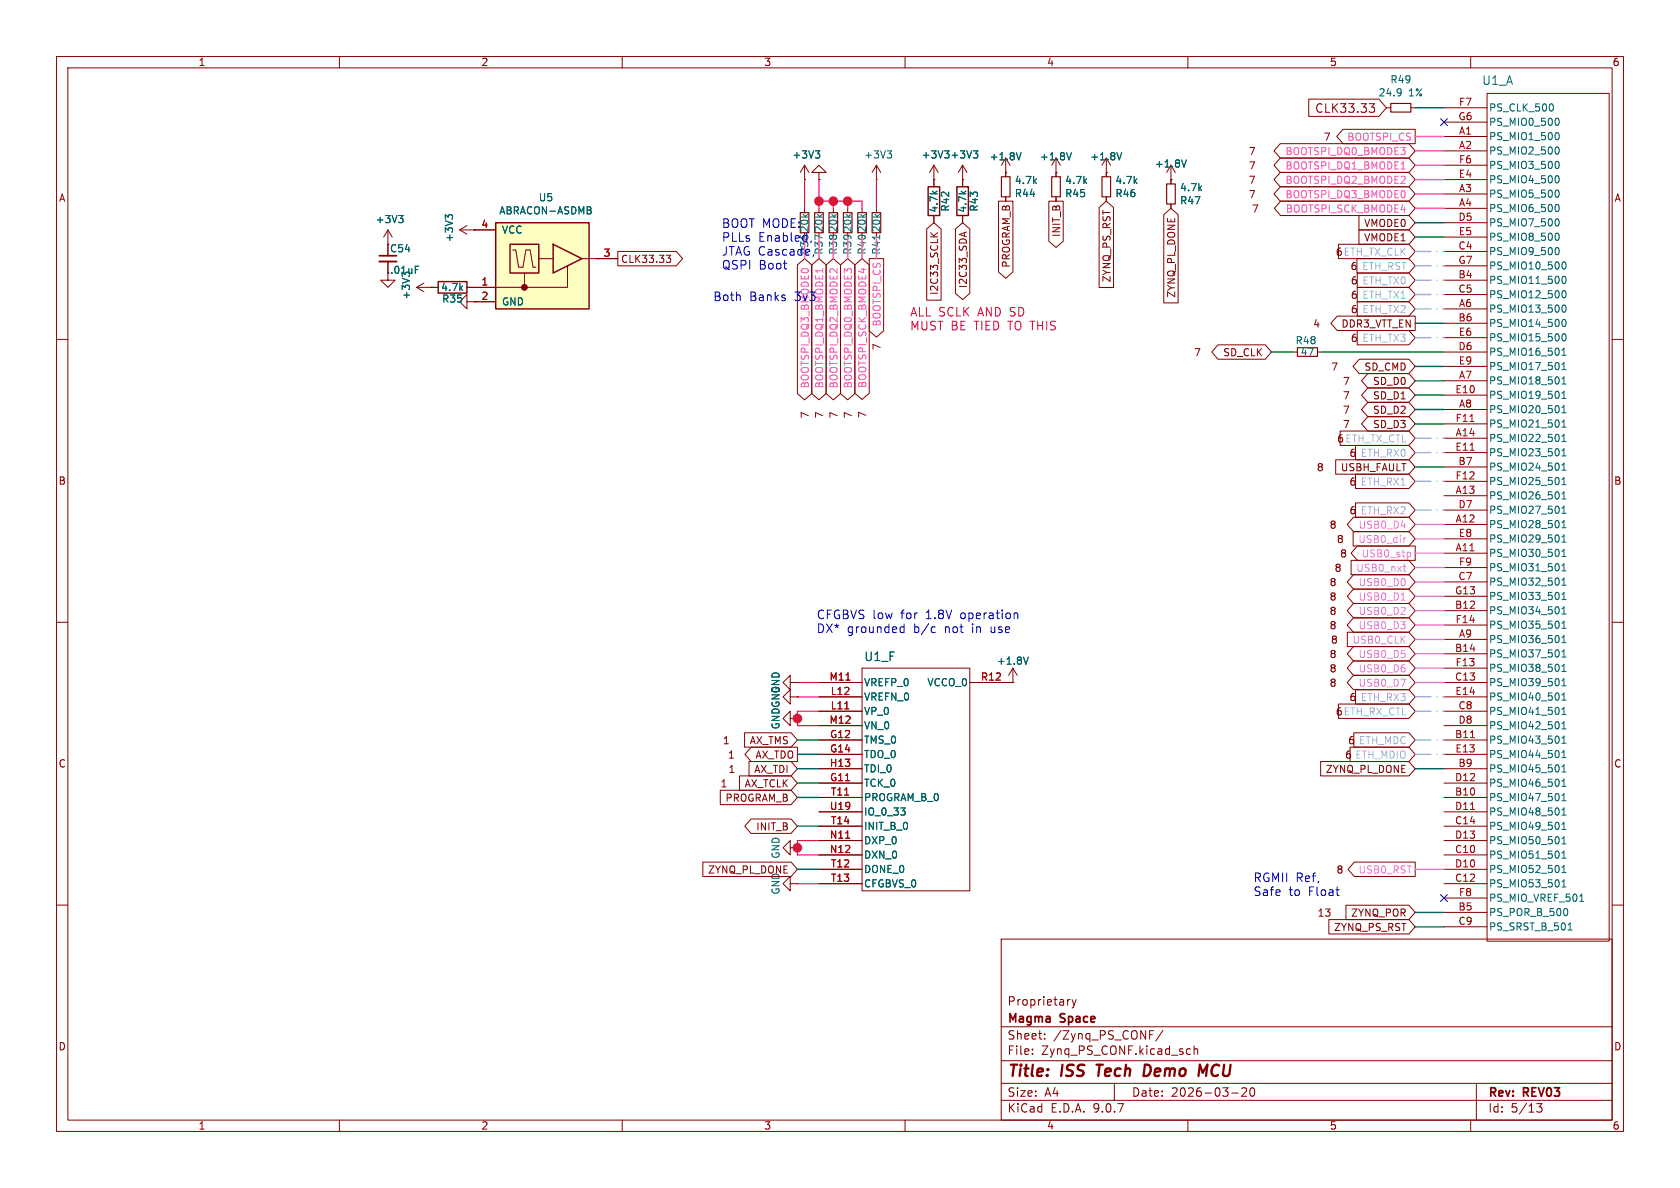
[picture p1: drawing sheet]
<svg xmlns="http://www.w3.org/2000/svg" width="297mm" height="210mm" viewBox="0 0 297 210" stroke-linecap="round" stroke-linejoin="round" font-family="sans-serif">
<g fill="none" stroke="#840000" stroke-width=".18">
<path d="M10 10h277v190h-277zM12 12h273v186h-273zM60 10v2M110 10v2M160 10v2M210 10v2M245.1 19.1h.8M249.4 19.1h.8M255.3 19.1h7.6M260 10v2M262.9 16.5h21.6v149.9h-21.6zM142.2 31.8h.1"/>
<path d="M142.2 29.2l-.7 1.3M142.2 29.2l.8 1.3M142.2 29.2v2.6M144.8 30.5h1.2l-1.2-1.3-1.3 1.3h1.3v1.3M144.8 31.8h.1M144.8 36.8v.8M149.9 36.8v.8M152.4 36.8v.8M154.9 31.8h.1M154.9 29.2l-.7 1.3M154.9 29.2l.8 1.3M154.9 29.2v2.6"/>
<path d="M154.9 36.8v.8M165.1 31.8h.1M165.1 29.2l-.8 1.3M165.1 29.2l.8 1.3M165.1 29.2v3.8M165.1 38.1v1.3M170.2 31.8h.1M170.2 29.2l-.8 1.3M170.2 29.2l.7 1.3M170.2 29.2v3.8M170.2 38.1v1.3M177.8 30.5h.1"/>
<path d="M177.8 27.9l.8 1.3M177.8 27.9l-.8 1.3M177.8 27.9v3.3M177.8 34.8v.8M186.7 30.5v.7M186.7 34.8v.8M255.3 21.6h7.6M255.3 24.1h7.6M255.3 26.7h7.6M255.3 29.2h7.6M255.3 31.8h7.6M255.3 34.3h7.6"/>
<path d="M255.3 36.8h7.6M255.3 39.4h7.6M68.6 46.2v2.1M76.2 50.8h1.3M82.5 53.3v-1.2l-1.2 1.2 1.2 1.3v-1.3h1.3M82.5 50.8h1.3M83.8 53.3h.1M144.8 41.1v.8M149.9 41.1v.8M152.4 41.1v.8M154.9 41.1v.8M255.3 41.9h7.6"/>
<path d="M255.3 44.5h7.6M255.3 47h7.6M255.3 49.5h7.6M255.3 52.1h7.6M255.3 54.6h7.6M255.3 57.2h7.6M255.3 59.7h7.6M10 60h2M228.6 62.2h.8M232.9 62.2h.8M255.3 62.2h7.6M255.3 64.8h7.6"/>
<path d="M255.3 67.3h7.6M255.3 69.9h7.6M255.3 72.4h7.6M255.3 74.9h7.6M255.3 77.5h7.6M285 60h2M255.3 80h7.6M255.3 82.6h7.6M255.3 85.1h7.6M255.3 87.6h7.6M255.3 90.2h7.6M255.3 92.7h7.6"/>
<path d="M255.3 95.3h7.6M255.3 97.8h7.6M10 110h2M152.4 118.1h19v39.4h-19zM255.3 100.3h7.6M255.3 102.9h7.6M255.3 105.4h7.6M255.3 108h7.6M255.3 110.5h7.6M255.3 113h7.6M255.3 115.6h7.6M255.3 118.1h7.6"/>
<path d="M285 110h2M139.7 120.7v-1.3l-1.3 1.3 1.3 1.2v-1.2h1.3M141 120.7h.1M144.8 120.7h7.6M144.8 123.2h7.6M144.8 125.7h7.6M144.8 128.3h7.6M144.8 130.8h7.6M144.8 133.4h7.6M144.8 135.9h7.6M144.8 138.4h7.6M171.4 120.7h7.7"/>
<path d="M255.3 120.7h7.6M255.3 123.2h7.6M255.3 125.7h7.6M255.3 128.3h7.6M255.3 130.8h7.6M255.3 133.4h7.6M255.3 135.9h7.6M255.3 138.4h7.6M139.7 156.2v-1.3l-1.3 1.3 1.3 1.3v-1.3h1.3M139.7 149.9v-1.3l-1.3 1.3 1.3 1.2v-1.2h1.3M141 156.2h.1M141 149.9h.1"/>
<path d="M144.8 141h7.6M144.8 143.5h7.6M144.8 146.1h7.6M144.8 148.6h7.6M144.8 151.1h7.6M144.8 153.7h7.6M144.8 156.2h7.6M255.3 141h7.6M255.3 143.5h7.6M255.3 146.1h7.6M255.3 148.6h7.6M255.3 151.1h7.6"/>
<path d="M255.3 153.7h7.6M255.3 156.2h7.6M255.3 158.8h7.6M10 160h2M177 166h108v32h-108zM189.2 176.7l-.3 .1M189.5 176.7l.4 1M189.9 177.7l-.2 .4-.2 .1M190.2 176.7l-.3 1M255.3 161.3h7.6M255.3 163.8h7.6M285 160h2"/>
<path d="M60 198v2M110 198v2M160 198v2M177 194.5h108M177 191.5h108M177 187.5h108M177 181.5h108M182.5 186.3v.1M182.5 185.5v.1M184.7 183.6v.1M184.7 182.8v.1M197 191.5v3"/>
<path d="M203.2 182.2h.8M205.6 182.1l-1.3 2M210 198v2M210 185.4l.5 .1M210.5 186.3l-.5 .1M211.1 185.5l.2-.1 .4 .1v.9M211.1 184.9v1.5M217.7 193.2h1.2M219.5 192.4l.6-.1 .2 .1 .1 .3-.9 1.1h.9M221.1 192.4l.2-.1a.81 .81 0 0 1 .6 .6 .81 .81 0 0 1-.3 .8l-.1 .1a.81 .81 0 0 1-.4-1.4zM260 198v2M261 191.5v6.5"/>
<path d="M271.7 195.1h.9l-.5 .6 .4 .1v.7l-.2 .1-.6-.1"/>
</g>
<path d="M193.8 188.2h1.2M194.4 188.2l-.2 2M203.2 188.3l-.8-.1-.2 2h.4l.5-.3M212.6 189.6l.9-1.4-.3 2" fill="none" stroke="#840000" stroke-width=".4"/>
<path d="M245.9 18.3h3.5v1.5h-3.5zM144 37.6h1.5v3.5h-1.5zM149.1 37.6h1.5v3.5h-1.5zM151.6 37.6h1.6v3.5h-1.6zM154.2 37.6h1.5v3.5h-1.5zM177 31.2h1.6v3.6h-1.6zM185.9 31.2h1.6v3.6h-1.6zM229.4 61.5h3.5v1.5h-3.5z" fill="none" stroke="#840000" stroke-width=".2"/>
<g fill="none" stroke="#006464" stroke-width=".18">
<path d="M247.6 15.8a1.07 1.07 0 0 1-.1 1M247.7 16.2l-.1 .2M274.3 18.4a.79 .79 0 0 1 0 1.2M144.1 26.7h.8l-.4 .4M144.7 27.1l.2 .3v.3l-.2 .2M156.8 26.7h.8l-.4 .4M157.4 27.1l.2 .3v.3l-.2 .2M172.1 26.7h.8l-.5 .4M172.6 27.1l.3 .3v.3l-.3 .2M180.5 27l-.4 1.3M275.2 20.9a.68 .68 0 0 1 .5 .6 .68 .68 0 0 1-.5 .7M275.2 23.4a.68 .68 0 0 1 .5 .7 .68 .68 0 0 1-.5 .6"/>
<path d="M275.2 26a.68 .68 0 0 1 .5 .6 .68 .68 0 0 1-.5 .6M275.2 28.5a.68 .68 0 0 1 .5 .7 .68 .68 0 0 1-.5 .6M275.2 31.1a.68 .68 0 0 1 .5 .6 .68 .68 0 0 1-.5 .6M275.2 33.6a.68 .68 0 0 1 .5 .6 .68 .68 0 0 1-.5 .7M275.2 36.1a.68 .68 0 0 1 .5 .7 .68 .68 0 0 1-.5 .6M275.2 38.7a.68 .68 0 0 1 .5 .6 .68 .68 0 0 1-.5 .6M73.4 47.1h.6M155.5 41.6v.7M275.2 41.2a.68 .68 0 0 1 .5 .7 .68 .68 0 0 1-.5 .6M275.2 43.8a.68 .68 0 0 1 .5 .6 .68 .68 0 0 1-.5 .6M276.2 46.4l.2-.1a.68 .68 0 0 1 .5 .6 .68 .68 0 0 1-.5 .7l-.2-.2M276.2 49l.2-.2a.68 .68 0 0 1 .5 .7 .68 .68 0 0 1-.5 .6l-.2-.1"/>
<path d="M276.2 51.5l.2-.1a.68 .68 0 0 1 .5 .6 .68 .68 0 0 1-.5 .6l-.2-.1M276.2 54l.2-.1a.68 .68 0 0 1 .5 .7 .68 .68 0 0 1-.5 .6l-.2-.1M276.2 56.6l.2-.1a.68 .68 0 0 1 .5 .6 .68 .68 0 0 1-.5 .6l-.2-.1M276.2 59.1l.2-.1a.68 .68 0 0 1 .5 .6 .68 .68 0 0 1-.5 .7l-.2-.2M276.1 62.8h.8M276.1 61.9l.4-.4v1.3M276.1 64.4l.4-.3v1.2M276.1 67l.4-.4v1.3M276.1 69.5l.4-.3v1.2M276.1 72.1l.4-.4v1.3M276.1 74.6l.4-.4v1.3M276.1 77.1l.4-.3v1.2"/>
<path d="M276.1 79.7l.4-.4v1.3M276.1 65.3h.8M276.1 67.9h.8M276.1 70.4h.8M276.1 73h.8M276.1 75.5h.8M276.1 78h.8M276.1 82.2l.4-.3v1.2M276.1 84.8l.4-.4v1.3M276.1 87.3l.4-.4v1.3M276.1 89.8l.4-.3v1.2M276.1 92.4l.4-.4v1.3"/>
<path d="M276.1 94.9l.4-.3v1.2M276.1 97.5l.4-.4v1.3M276.1 80.6h.8M276.1 83.1h.8M276.1 85.7h.8M276.1 88.2h.8M276.1 90.7h.8M276.1 93.3h.8M276.1 95.8h.8M276.1 98.4h.8M276.1 100l.4-.4v1.3M276.1 102.5l.4-.3v1.2"/>
<path d="M276.1 105.1l.4-.4v1.3M276.1 107.6l.4-.3v1.2M276.1 110.2l.4-.4v1.3M276.1 112.7l.4-.4v1.3M276.1 115.2l.4-.3v1.2M276.1 117.8l.4-.4v1.3M276.1 100.9h.8M276.1 103.4h.8M276.1 106h.8M276.1 108.5h.8M276.1 111.1h.8M276.1 113.6h.8"/>
<path d="M276.1 116.1h.8M276.1 118.7h.8M276.1 120.3l.4-.3v1.2M276.1 122.9l.4-.4v1.3M276.1 125.4l.4-.4v1.3M276.1 127.9l.4-.3v1.2M276.1 130.5l.4-.4v1.3M276.1 133l.4-.3v1.2M276.1 135.6l.4-.4v1.3M276.1 138.1l.4-.4v1.3M276.1 121.2h.8M276.1 123.8h.8"/>
<path d="M276.1 126.3h.8M276.1 128.8h.8M276.1 131.4h.8M276.1 133.9h.8M276.1 136.5h.8M276.1 139h.8M159.2 142.8h.8l-.4 .5M160 143.4v.6M276.1 140.6l.4-.3v1.2M276.1 143.2l.4-.4v1.3M276.1 145.7l.4-.3v1.2M276.1 148.3l.4-.4v1.3"/>
<path d="M276.1 150.8l.4-.4v1.3M276.1 153.3l.4-.3v1.2M276.1 155.9l.4-.4v1.3M276.1 141.5h.8M276.1 144.1h.8M276.1 146.6h.8M276.1 149.2h.8M276.1 151.7h.8M276.1 154.2h.8M276.1 156.8h.8M279.3 159.3h.7M276.9 160.6a.79 .79 0 0 1 0 1.3"/>
<path d="M277.2 164.4h.7M277.5 163.3l.1-.2v1.3"/>
</g>
<path d="M259.9 74.5h.7M259.9 79.6h.7M149.3 125.3h.8M149.6 120.2h.7M260 130.4h.7M149.5 148.2h.7M260 143.1h.7" fill="none" stroke="#a90000" stroke-width=".18"/>
<path d="M67.1 45.2h3" fill="none" stroke="#840000" stroke-width=".3"/>
<path d="M67.1 46.2h3" fill="none" stroke="#840000" stroke-width=".33"/>
<path d="M164.1 33h2v5.1h-2zM169.2 33h2v5.1h-2zM77.5 49.8h5v2h-5z" fill="none" stroke="#840000" stroke-width=".25"/>
<path d="M87.6 39.4h16.5v15.2h-16.5z" fill="#ffffc2"/>
<path d="M87.6 39.4h16.5v15.2h-16.5zM90.2 43.2h5v5.1h-5zM97.8 43.2l5.1 2.5-5.1 2.6z" fill="none" stroke="#840000" stroke-width=".25"/>
<g fill="none" stroke="#840000" stroke-width=".18">
<path d="M231.4 17.5h12.4l1.3 1.6-1.3 1.5h-12.4zM242.1 18.3h.9l-.5 .6 .4 .2 .1 .5-.3 .3h-.4M82.5 39.9l-1.2 .7M142.2 31.8h.1M142.2 36.8v.8M144.8 31.8h.1M147.3 36.8v.8M165.1 31.8h.1M165.1 31.8v1.2M165.1 38.1v1.3M170.2 31.8h.1M170.2 31.8v1.2"/>
<path d="M170.2 38.1v1.3M176.5 35.6h2.6v12.5l-1.3 1.1-1.3-1.1zM177.8 30.5h.1M177.8 30.5v.7M177.8 34.8v.8M185.4 35.6h2.6v7l-1.3 1.2-1.3-1.2zM186.7 30.5h.1M186.7 27.9l.8 1.3M186.7 27.9l-.8 1.3M186.7 27.9v3.3M186.7 34.8v.8M194.3 36.7l1.3-1.1 1.3 1.1v14.1h-2.6z"/>
<path d="M195.6 30.5h.1M195.6 27.9v3.3M195.6 34.8v.8M195.6 27.9l.7 1.3M195.6 27.9l-.8 1.3M205.7 37.9l1.3-1.1 1.3 1.1v15.6h-2.6zM207 31.8h.1M207 29.2v3.3M207 36.1v.7M207 29.2l.8 1.3M207 29.2l-.8 1.3M226.3 30.5h22.8l1.1 1.3-1.1 1.2h-22.8l-1.1-1.2z"/>
<path d="M226.3 33h22.8l1.1 1.3-1.1 1.3h-22.8l-1.1-1.3zM226.3 27.9h22.8l1.1 1.3-1.1 1.3h-22.8l-1.1-1.3zM226.3 25.4h22.8l1.1 1.3-1.1 1.2h-22.8l-1.1-1.2zM226.4 35.6h22.7l1.1 1.2-1.1 1.3h-22.7l-1.1-1.3zM237.4 22.9h12.8v2.5h-12.8l-1.1-1.3zM240.2 38.1h8.9l1.1 1.3-1.1 1.2h-8.9zM68.6 46.2v3.3h1.2l-1.2 1.3-1.3-1.3h1.3M68.6 40.6l-.8 1.3M68.6 40.6l.7 1.3M68.6 40.6v2.6M73.7 50.8h3.8M73.7 50.8l1.2 .8"/>
<path d="M74.9 50l-1.2 .8M76.2 50.8h.1M81.3 40.6h6.3M81.3 40.6l1.2 .8M83.8 40.6h.1M83.8 53.3h.1M83.8 53.3h3.8M90.7 44.2h.5l.5 3h.8l.5-3h.7l.5 3h.5M92.7 48.3v2.5M95.2 45.7h2.6M100.3 47v3.8h-17.8M102.9 45.7h6.3"/>
<path d="M109.2 44.4h10.4l1.1 1.3-1.1 1.3h-10.4zM117.8 45.1h.8l-.5 .5 .4 .1 .1 .4-.3 .3h-.3M141 46.8l1.2-1.1 1.3 1.1v22.8l-1.3 1.1-1.2-1.1zM143.5 46.8l1.3-1.1 1.3 1.1v22.8l-1.3 1.1-1.3-1.1zM146 46.8l1.3-1.1 1.3 1.1v22.8l-1.3 1.1-1.3-1.1zM147.3 41.1v.8M148.6 46.8l1.3-1.1 1.2 1.1v22.8l-1.2 1.1-1.3-1.1zM151.1 46.8l1.3-1.1 1.3 1.1v22.7l-1.3 1.1-1.3-1.1zM153.7 45.7h2.5v12.8l-1.3 1.1-1.2-1.1zM163.8 40.5l1.3-1.1 1.3 1.1v12.6h-2.6zM164.5 41.1l.7 .8M165.8 41.1l-.8 .6"/>
<path d="M168.9 40.5l1.3-1.1 1.3 1.1v11.4l-1.3 1.1-1.3-1.1zM170.9 41l-1.3 .4M236.4 55.9h13.8v2.5h-13.8l-1.1-1.2zM236.6 43.2h12.5l1.1 1.3-1.1 1.2h-12.5zM239.9 45.7h9.2l1.1 1.3-1.1 1.3h-9.2zM239.9 50.8h9.2l1.1 1.3-1.1 1.2h-9.2zM239.9 58.4h9.2l1.1 1.3-1.1 1.3h-9.2zM239.9 48.3h9.2l1.1 1.2-1.1 1.3h-9.2zM239.9 53.3h9.2l1.1 1.3-1.1 1.3h-9.2zM240.2 40.6h8.9l1.1 1.3-1.1 1.3h-8.9zM215.3 61h8.4l1.1 1.2-1.1 1.3h-8.4l-1.1-1.3zM236.9 76.2h12.2l1.1 1.3-1.1 1.2h-12.2z"/>
<path d="M239.6 78.7h9.5l1.1 1.3-1.1 1.3h-9.5zM240.3 63.5h8.8l1.1 1.3-1.1 1.2h-8.8l-1.1-1.2zM241.8 73.7h7.3l1.1 1.2-1.1 1.3h-7.3l-1.1-1.3zM241.8 66h7.3l1.1 1.3-1.1 1.3h-7.3l-1.1-1.3zM241.8 68.6h7.3l1.1 1.3-1.1 1.2h-7.3l-1.1-1.2zM241.8 71.1h7.3l1.1 1.3-1.1 1.3h-7.3l-1.1-1.3zM236.1 81.3h13l1.1 1.3-1.1 1.2h-13zM238.9 99.1h10.2l1.1 1.2-1.1 1.3h-10.2zM239.2 94h9.9l1.1 1.3-1.1 1.2h-9.9zM239.3 91.4h9.8l1.1 1.3-1.1 1.3h-9.8l-1.1-1.3zM239.6 83.8h9.5l1.1 1.3-1.1 1.3h-9.5zM239.6 88.9h9.5l1.1 1.3-1.1 1.2h-9.5z"/>
<path d="M240 96.5h10.2v2.6h-10.2l-1.1-1.3zM179.1 118.1l-.8 1.3M179.1 118.1l.7 1.3M179.1 118.1v2.6M238.2 111.8h10.9l1.1 1.2-1.1 1.3h-10.9zM239.3 109.2h9.8l1.1 1.3-1.1 1.3h-9.8l-1.1-1.3zM239.3 114.3h9.8l1.1 1.3-1.1 1.2h-9.8l-1.1-1.2zM239.3 116.8h9.8l1.1 1.3-1.1 1.3h-9.8l-1.1-1.3zM239.3 119.4h9.8l1.1 1.3-1.1 1.2h-9.8l-1.1-1.2zM239.3 106.7h9.8l1.1 1.3-1.1 1.2h-9.8l-1.1-1.2zM239.3 101.6h9.8l1.1 1.3-1.1 1.2h-9.8l-1.1-1.2zM239.3 104.1h9.8l1.1 1.3-1.1 1.3h-9.8l-1.1-1.3z"/>
<path d="M127.3 139.7h12.6l1.1 1.3-1.1 1.2h-12.6zM130.7 137.2h9.2l1.1 1.2-1.1 1.3h-9.2zM131.6 129.5h8.3l1.1 1.3-1.1 1.3h-8.3zM132.4 134.6h7.5l1.1 1.3-1.1 1.3h-7.5zM132.8 132.1h8.2v2.5h-8.2l-1.1-1.2zM139.7 123.2v-1.3l-1.3 1.3 1.3 1.3v-1.3h1.3M139.7 127v-1.3l-1.3 1.3 1.3 1.3v-1.3h1.3M141 123.2h.1M141 127h.1M141 120.7h.1M144.8 120.7h7.6M144.8 123.2h7.6"/>
<path d="M144.8 125.7h7.6M144.8 128.3h7.6M144.8 130.8h7.6M144.8 133.4h7.6M144.8 135.9h7.6M144.8 138.4h7.6M171.4 120.7h7.7M179.1 120.7h.1M233.5 134.6h15.6l1.1 1.3-1.1 1.3h-15.6zM236.6 124.5h12.5l1.1 1.2-1.1 1.3h-12.5zM238.7 132.1h10.4l1.1 1.3-1.1 1.2h-10.4zM239.3 129.5h9.8l1.1 1.3-1.1 1.3h-9.8z"/>
<path d="M239.6 121.9h9.5l1.1 1.3-1.1 1.3h-9.5zM124.3 152.4h15.6l1.1 1.3-1.1 1.2h-15.6zM132.8 144.8h7.1l1.1 1.3-1.1 1.2h-7.1l-1.1-1.2zM144.8 141h7.6M144.8 143.5h7.6M144.8 146.1h7.6M144.8 148.6h7.6M144.8 151.1h7.6M144.8 153.7h7.6M144.8 156.2h7.6M239.4 152.4h10.8v2.5h-10.8l-1.1-1.2zM234.9 162.6h14.2l1.1 1.2-1.1 1.3h-14.2z"/>
<path d="M237.9 160h11.2l1.1 1.3-1.1 1.3h-11.2z"/>
</g>
<circle cx="92.7" cy="50.8" r=".51" fill="#840000" stroke="#840000" stroke-width=".18"/>
<g fill="none" stroke="#006464" stroke-width=".18">
<path d="M70.5 38.1h.8l-.5 .5M71 38.6l.3 .2v.3l-.3 .3M79.2 38.4l-.5-.4v.7M79.2 38.2l.3-.2h.3l.2 .2M104.2 36.5l.3 .3-.3 .4 .3 .2v.3l-.2 .1M144.1 26.7h.8l-.4 .4M144.7 27.1l.2 .3v.3l-.2 .2M172.1 26.7h.8l-.5 .4M172.6 27.1l.3 .3v.3l-.3 .2M180.5 27l-.4 1.3M189.4 27l-.4 1.3M198.3 27l-.4 1.3"/>
<path d="M209.7 28.3l-.4 1.2M73.4 47.1h.6M181.8 116.1l-.4 1.3M159.2 142.8h.8l-.4 .5M160 143.4v.6"/>
</g>
<path d="M141.5 37.6h1.5v3.5h-1.5zM146.6 37.6h1.5v3.5h-1.5zM194.8 31.2h1.5v3.6h-1.5zM206.2 32.5h1.6v3.6h-1.6z" fill="none" stroke="#840000" stroke-width=".2"/>
<path d="M248.2 99.7v1.1l.3 .2M248.5 95.1l-.3 .2M249.1 97.6l.3 .3v.3l-.3 .3M247.7 106.1h.7M248.1 100.2h.4" fill="none" stroke="#da78ff" stroke-width=".18"/>
<path d="M247.7 29.9h.7M145.5 47.5v.7" fill="none" stroke="#ff52aa" stroke-width=".18"/>
<g fill="none" stroke="#009600" stroke-width=".25">
<path d="M250.2 19.1h5.1M250.2 39.4h5.1M250.2 41.9h5.1M250.2 57.2h5.1M224.8 62.2h3.8M233.7 62.2h21.6M250.2 64.8h5.1M250.2 69.9h5.1M250.2 72.4h5.1M250.2 74.9h5.1M250.2 67.3h5.1M250.2 82.6h5.1"/>
<path d="M141 135.9h3.8M141 138.4h3.8M141 133.4h3.8M141 130.8h3.8M250.2 135.9h5.1M141 141h3.8M141 146.1h3.8M141 153.7h3.8M250.2 161.3h5.1M250.2 163.8h5.1"/>
</g>
<g fill="none" stroke="#94b1ff" stroke-width=".25" stroke-dasharray="2.8 1 .1 1">
<path d="M250.2 49.5h5.1M250.2 44.5h5.1M250.2 54.6h5.1M250.2 59.7h5.1M250.2 52.1h5.1M250.2 47h5.1M250.2 77.5h5.1M250.2 80h5.1M250.2 85.1h5.1M250.2 90.2h5.1M250.2 125.7h5.1M250.2 123.2h5.1"/>
<path d="M250.2 130.8h5.1M250.2 133.4h5.1"/>
</g>
<path d="M250.2 31.8h5.1M250.2 26.7h5.1M250.2 29.2h5.1M250.2 36.8h5.1M250.2 34.3h5.1M250.2 24.1h5.1M142.2 41.9v3.8M144.8 41.9v3.8M147.3 41.9v3.8M149.9 41.9v3.8M152.4 41.9v3.8M154.9 41.9v3.8" fill="none" stroke="#ff52aa" stroke-width=".25"/>
<g fill="none" stroke="#da78ff" stroke-width=".25">
<path d="M250.2 97.8h5.1M250.2 92.7h5.1M250.2 95.3h5.1M250.2 110.5h5.1M250.2 118.1h5.1M250.2 108h5.1M250.2 115.6h5.1M250.2 113h5.1M250.2 105.4h5.1M250.2 102.9h5.1M250.2 100.3h5.1M250.2 120.7h5.1"/>
<path d="M250.2 153.7h5.1"/>
</g>
<path d="M142.2 31.8v5M144.8 31.8v5M144.8 35.6h7.6v1.2M147.3 35.6v1.2M149.9 35.6v1.2M154.9 31.8v5M141 120.7h3.8M141 123.2h3.8M144.8 125.7h-3.8v2.6h3.8M141 156.2h3.8M144.8 148.6h-3.8v2.5h3.8" fill="none" stroke="#ff0955" stroke-width=".2"/>
<path d="M254.7 21l1.2 1.2M255.9 21l-1.2 1.2M254.7 158.1l1.2 1.3M255.9 158.1l-1.2 1.3" fill="none" stroke="#000084" stroke-width=".18"/>
<path d="M143.8 45.3h-.1M159.2 111.8h.6M159.2 110.9h.6M159.8 110.3v1.5M164.9 110.8l.4 .1M165.3 111.8h-.4M179.5 108.4h.2l.2 .2v.8" fill="none" stroke="#0000c2" stroke-width=".18"/>
<path d="M149.3 125.3h.8M149.6 120.2h.7M149.5 148.2h.7" fill="none" stroke="#a90000" stroke-width=".18"/>
<g fill="#ff0955" stroke="#ff0955" stroke-width=".18">
<circle cx="141" cy="149.9" r=".76"/>
<circle cx="141" cy="127" r=".76"/>
<circle cx="144.8" cy="35.6" r=".76"/>
<circle cx="147.3" cy="35.6" r=".76"/>
<circle cx="149.9" cy="35.6" r=".76"/>
</g>
<g font-size="2.8" fill="#840000">
<text x="178" y="190.9">Title:</text>
<text x="187.7" y="190.9">ISS</text>
<text x="194.7" y="190.9">Tech</text>
<text x="203.8" y="190.9">Demo</text>
<text x="214.3" y="190.9">MCU</text>
</g>
<g font-size="2.1" fill="#006464">
<text x="261.9" y="15.2">U1_A</text>
<text x="152.7" y="117.1">U1_F</text>
</g>
<g font-size="2.1" fill="#840000">
<text x="232.4" y="20.1">CLK33.33</text>
<text x="178" y="178">Proprietary</text>
<text x="178" y="184">Sheet:</text>
<text x="178" y="181.2">Magma</text>
<text x="186.2" y="184">/Zynq_PS_CONF/</text>
<text x="187.5" y="181.2">Space</text>
<text x="178" y="186.7">File:</text>
<text x="184.1" y="186.7">Zynq_PS_CONF.kicad_sch</text>
<text x="178" y="196.9">KiCad</text>
<text x="178" y="194.1">Size:</text>
<text x="184.7" y="194.1">A4</text>
<text x="185.7" y="196.9">E.D.A.</text>
<text x="193.3" y="196.9">9.0.7</text>
<text x="200" y="194.1">Date:</text>
<text x="207" y="194.1">2026-03-20</text>
<text x="263" y="194.3">Rev:</text>
<text x="263" y="196.9">Id:</text>
<text x="267.1" y="196.9">5/13</text>
<text x="269.4" y="194.3">REV03</text>
</g>
<g font-size="2.1" fill="#0000c2">
<text x="127.5" y="40.4">BOOT MODE:</text>
<text x="127.5" y="42.8">PLLs</text>
<text x="127.5" y="45.3">JTAG Cascade,</text>
<text x="127.5" y="47.8">QSPI</text>
<text x="134" y="42.8">Enabled,</text>
<text x="134.1" y="47.8">Boot</text>
<text x="126" y="53.3">Both</text>
<text x="132.5" y="53.3">Banks</text>
<text x="140.5" y="53.3">3v3</text>
<text x="144.3" y="109.6">CFGBVS low</text>
<text x="144.3" y="112">DX*</text>
<text x="149.7" y="112">grounded</text>
<text x="159.3" y="109.6">for</text>
<text x="161.6" y="112">b/c</text>
<text x="163.8" y="109.6">1.8V</text>
<text x="167.2" y="112">not</text>
<text x="170.1" y="109.6">operation</text>
<text x="172.1" y="112">in</text>
<text x="175.5" y="112">use</text>
<text x="221.5" y="156">RGMII Ref,</text>
<text x="221.5" y="158.5">Safe</text>
<text x="227.8" y="158.5">to</text>
<text x="231.4" y="158.5">Float</text>
</g>
<g font-size="2.1" fill="#ff181f">
<text x="160.8" y="56.1">ALL SCLK</text>
<text x="160.8" y="58.5">MUST BE TIED TO THIS</text>
<text x="172.9" y="56.1">AND SD</text>
</g>
<g font-size="1.8" fill="#840000">
<text x="35" y="11.9">1</text>
<text x="85" y="11.9">2</text>
<text x="135" y="11.9">3</text>
<text x="185" y="11.9">4</text>
<text x="235" y="11.9">5</text>
<text x="285" y="11.9">6</text>
<text x="220.7" y="27.6">7</text>
<text x="233.9" y="25.1">7</text>
<text x="10.3" y="35.9">A</text>
<text x="220.7" y="32.7">7</text>
<text x="220.7" y="35.2">7</text>
<text x="220.7" y="30.2">7</text>
<text x="285.3" y="35.9">A</text>
<text x="187.6" y="42" transform="rotate(-90 187.6 42)">INIT_B</text>
<text x="221.2" y="37.8">7</text>
<text x="241.1" y="40.3">VMODE0</text>
<text x="68.8" y="44.8">C54</text>
<text x="109.7" y="46.7">CLK33.33</text>
<text x="178.8" y="47.4" transform="rotate(-90 178.8 47.4)">PROGRAM_B</text>
<text x="236.1" y="45.4">6 ETH_TX_CLK</text>
<text x="238.7" y="47.9">6 ETH_RST</text>
<text x="241.1" y="42.9">VMODE1</text>
<text x="166.1" y="52.3" transform="rotate(-90 166.1 52.3)">I2C33_SCLK</text>
<text x="171.1" y="51" transform="rotate(-90 171.1 51)">I2C33_SDA</text>
<text x="196.5" y="50" transform="rotate(-90 196.5 50)">ZYNQ_PS_RST</text>
<text x="208" y="52.7" transform="rotate(-90 208 52.7)">ZYNQ_PL_DONE</text>
<text x="238.7" y="53">6 ETH_TX1</text>
<text x="238.7" y="50.5">6 ETH_TX0</text>
<text x="232.1" y="58.1">4</text>
<text x="237.1" y="58.1">DDR3_VTT_EN</text>
<text x="238.7" y="55.6">6 ETH_TX2</text>
<text x="155.9" y="62" transform="rotate(-90 155.9 62)">7</text>
<text x="211" y="63.2">7</text>
<text x="216.1" y="63.2">SD_CLK</text>
<text x="235.2" y="65.7">7</text>
<text x="238.7" y="60.6">6 ETH_TX3</text>
<text x="241.1" y="65.7">SD_CMD</text>
<text x="237.3" y="68.3">7</text>
<text x="237.3" y="70.8">7</text>
<text x="242.6" y="68.3">SD_D0</text>
<text x="242.6" y="70.8">SD_D1</text>
<text x="143.2" y="74.1" transform="rotate(-90 143.2 74.1)">7</text>
<text x="145.7" y="74.1" transform="rotate(-90 145.7 74.1)">7</text>
<text x="148.3" y="74.1" transform="rotate(-90 148.3 74.1)">7</text>
<text x="150.8" y="74.1" transform="rotate(-90 150.8 74.1)">7</text>
<text x="153.4" y="74" transform="rotate(-90 153.4 74)">7</text>
<text x="237.3" y="75.9">7</text>
<text x="237.3" y="73.3">7</text>
<text x="242.6" y="75.9">SD_D3</text>
<text x="242.6" y="73.3">SD_D2</text>
<text x="232.7" y="83.5">8</text>
<text x="236.3" y="78.4">6 ETH_TX_CTL</text>
<text x="236.9" y="83.5">USBH_FAULT</text>
<text x="238.5" y="81">6 ETH_RX0</text>
<text x="10.3" y="85.9">B</text>
<text x="238.5" y="86">6 ETH_RX1</text>
<text x="285.3" y="85.9">B</text>
<text x="235" y="93.7">8</text>
<text x="238.5" y="91.1">6 ETH_RX2</text>
<text x="235.8" y="101.3">8</text>
<text x="236.2" y="96.2">8</text>
<text x="236.8" y="98.7">8</text>
<text x="235" y="103.8">8</text>
<text x="235" y="106.4">8</text>
<text x="235" y="111.4">8</text>
<text x="235" y="108.9">8</text>
<text x="235.2" y="114">8</text>
<text x="235" y="116.5">8</text>
<text x="235" y="119.1">8</text>
<text x="235" y="121.6">8</text>
<text x="238.5" y="124.1">6 ETH_RX3</text>
<text x="127.7" y="131.8">1</text>
<text x="132.4" y="131.8">AX_TMS</text>
<text x="236.1" y="126.7">6 ETH_RX_CTL</text>
<text x="238.2" y="131.8">6 ETH_MDC</text>
<text x="10.3" y="135.9">C</text>
<text x="128.6" y="134.3">1</text>
<text x="128.7" y="136.8">1</text>
<text x="133.2" y="136.8">AX_TDI</text>
<text x="133.5" y="134.3">AX_TDO</text>
<text x="234.3" y="136.8">ZYNQ_PL_DONE</text>
<text x="237.7" y="134.3">6 ETH_MDIO</text>
<text x="285.3" y="135.9">C</text>
<text x="127.3" y="139.4">1</text>
<text x="128.1" y="141.9">PROGRAM_B</text>
<text x="131.5" y="139.4">AX_TCLK</text>
<text x="133.6" y="147">INIT_B</text>
<text x="125.1" y="154.6">ZYNQ_PL_DONE</text>
<text x="236.2" y="154.6">8</text>
<text x="138" y="158.2" transform="rotate(-90 138 158.2)">GND</text>
<text x="232.8" y="162.2">13</text>
<text x="235.7" y="164.8">ZYNQ_PS_RST</text>
<text x="238.8" y="162.2">ZYNQ_POR</text>
<text x="10.3" y="185.9">D</text>
<text x="285.3" y="185.9">D</text>
<text x="35" y="199.9">1</text>
<text x="85" y="199.9">2</text>
<text x="135" y="199.9">3</text>
<text x="185" y="199.9">4</text>
<text x="235" y="199.9">5</text>
<text x="285" y="199.9">6</text>
</g>
<g font-size="1.8" fill="#006464">
<text x="243.6" y="17.2">24.9</text>
<text x="245.7" y="14.9">R49</text>
<text x="249" y="17.2">1%</text>
<text x="263.1" y="19.9">PS_CLK_500</text>
<text x="263.1" y="22.5">PS_MIO0_500</text>
<text x="140" y="28.2">+3V3</text>
<text x="152.7" y="28.2">+3V3</text>
<text x="162.8" y="28.2">+3V3 +3V3</text>
<text x="174.9" y="28.5">+1.8V</text>
<text x="183.7" y="28.5">+1.8V</text>
<text x="192.6" y="28.5">+1.8V</text>
<text x="204.1" y="29.8">+1.8V</text>
<text x="263.1" y="25">PS_MIO1_500</text>
<text x="263.1" y="27.5">PS_MIO2_500</text>
<text x="95.1" y="35.8">U5</text>
<text x="179.3" y="32.7">4.7k</text>
<text x="179.3" y="35.1">R44</text>
<text x="188.2" y="32.7">4.7k</text>
<text x="188.2" y="35.1">R45</text>
<text x="197.1" y="32.7">4.7k</text>
<text x="197.1" y="35.1">R46</text>
<text x="208.5" y="34">4.7k</text>
<text x="263.1" y="30.1">PS_MIO3_500</text>
<text x="263.1" y="32.6">PS_MIO4_500</text>
<text x="263.1" y="35.2">PS_MIO5_500</text>
<text x="66.3" y="39.6">+3V3</text>
<text x="88.2" y="38.1">ABRACON-ASDMB</text>
<text x="88.6" y="41.5">VCC</text>
<text x="145.6" y="41.2" transform="rotate(-90 145.6 41.2)">20k</text>
<text x="148.2" y="41.2" transform="rotate(-90 148.2 41.2)">20k</text>
<text x="150.7" y="41.2" transform="rotate(-90 150.7 41.2)">20k</text>
<text x="153.3" y="41.2" transform="rotate(-90 153.3 41.2)">20k</text>
<text x="155.8" y="41.2" transform="rotate(-90 155.8 41.2)">20k</text>
<text x="166" y="37.7" transform="rotate(-90 166 37.7)">4.7k</text>
<text x="168" y="37.5" transform="rotate(-90 168 37.5)">R42</text>
<text x="171" y="37.7" transform="rotate(-90 171 37.7)">4.7k</text>
<text x="173.1" y="37.5" transform="rotate(-90 173.1 37.5)">R43</text>
<text x="208.5" y="36.3">R47</text>
<text x="263.1" y="37.7">PS_MIO6_500</text>
<text x="263.1" y="40.2">PS_MIO7_500</text>
<text x="80.3" y="42.9" transform="rotate(-90 80.3 42.9)">+3V3</text>
<text x="148.2" y="45.1" transform="rotate(-90 148.2 45.1)">R38</text>
<text x="150.7" y="45.1" transform="rotate(-90 150.7 45.1)">R39</text>
<text x="153.3" y="45.1" transform="rotate(-90 153.3 45.1)">R40</text>
<text x="155.8" y="45.1" transform="rotate(-90 155.8 45.1)">R41</text>
<text x="263.1" y="42.8">PS_MIO8_500</text>
<text x="263.1" y="45.3">PS_MIO9_500</text>
<text x="263.1" y="47.9">PS_MIO10_500</text>
<text x="68.8" y="48.6">.01uF</text>
<text x="72.7" y="53.1" transform="rotate(-90 72.7 53.1)">+3V3</text>
<text x="77.9" y="51.7">4.7k</text>
<text x="78.1" y="53.7">R35</text>
<text x="263.1" y="50.4">PS_MIO11_500</text>
<text x="263.1" y="52.9">PS_MIO12_500</text>
<text x="88.6" y="54.2">GND</text>
<text x="263.1" y="55.5">PS_MIO13_500</text>
<text x="263.1" y="58">PS_MIO14_500</text>
<text x="228.9" y="61.1">R48</text>
<text x="229.8" y="63.1">47</text>
<text x="263.1" y="60.6">PS_MIO15_500</text>
<text x="263.1" y="63.1">PS_MIO16_501</text>
<text x="263.1" y="65.6">PS_MIO17_501</text>
<text x="263.1" y="68.2">PS_MIO18_501</text>
<text x="263.1" y="70.7">PS_MIO19_501</text>
<text x="263.1" y="73.3">PS_MIO20_501</text>
<text x="263.1" y="75.8">PS_MIO21_501</text>
<text x="263.1" y="78.3">PS_MIO22_501</text>
<text x="263.1" y="80.9">PS_MIO23_501</text>
<text x="263.1" y="83.4">PS_MIO24_501</text>
<text x="263.1" y="86">PS_MIO25_501</text>
<text x="263.1" y="88.5">PS_MIO26_501</text>
<text x="263.1" y="91">PS_MIO27_501</text>
<text x="263.1" y="93.6">PS_MIO28_501</text>
<text x="263.1" y="96.1">PS_MIO29_501</text>
<text x="263.1" y="98.7">PS_MIO30_501</text>
<text x="263.1" y="101.2">PS_MIO31_501</text>
<text x="263.1" y="103.7">PS_MIO32_501</text>
<text x="263.1" y="106.3">PS_MIO33_501</text>
<text x="263.1" y="108.8">PS_MIO34_501</text>
<text x="263.1" y="111.4">PS_MIO35_501</text>
<text x="263.1" y="113.9">PS_MIO36_501</text>
<text x="176.1" y="117.7">+1.8V</text>
<text x="263.1" y="116.4">PS_MIO37_501</text>
<text x="263.1" y="119">PS_MIO38_501</text>
<text x="138" y="122.7" transform="rotate(-90 138 122.7)">GND</text>
<text x="152.7" y="121.5">VREFP_0</text>
<text x="152.7" y="124.1">VREFN_0</text>
<text x="163.9" y="121.5">VCCO_0</text>
<text x="263.1" y="121.5">PS_MIO39_501</text>
<text x="263.1" y="124.1">PS_MIO40_501</text>
<text x="138" y="129" transform="rotate(-90 138 129)">GNDGND</text>
<text x="152.7" y="126.6">VP_0</text>
<text x="152.7" y="129.1">VN_0</text>
<text x="152.7" y="131.7">TMS_0</text>
<text x="263.1" y="126.6">PS_MIO41_501</text>
<text x="263.1" y="129.1">PS_MIO42_501</text>
<text x="263.1" y="131.7">PS_MIO43_501</text>
<text x="152.7" y="134.2">TDO_0</text>
<text x="152.7" y="136.8">TDI_0</text>
<text x="263.1" y="134.2">PS_MIO44_501</text>
<text x="263.1" y="136.8">PS_MIO45_501</text>
<text x="152.7" y="139.3">TCK_0</text>
<text x="152.7" y="141.8">PROGRAM_B_0</text>
<text x="263.1" y="139.3">PS_MIO46_501</text>
<text x="263.1" y="141.8">PS_MIO47_501</text>
<text x="152.7" y="144.4">IO_0_33</text>
<text x="152.7" y="146.9">INIT_B_0</text>
<text x="152.7" y="149.5">DXP_0</text>
<text x="263.1" y="144.4">PS_MIO48_501</text>
<text x="263.1" y="146.9">PS_MIO49_501</text>
<text x="263.1" y="149.5">PS_MIO50_501</text>
<text x="138" y="151.9" transform="rotate(-90 138 151.9)">GND</text>
<text x="152.7" y="152">DXN_0</text>
<text x="152.7" y="154.5">DONE_0</text>
<text x="263.1" y="152">PS_MIO51_501</text>
<text x="263.1" y="154.5">PS_MIO52_501</text>
<text x="152.7" y="157.1">CFGBVS_0</text>
<text x="263.1" y="157.1">PS_MIO53_501</text>
<text x="263.1" y="159.6">PS_MIO_VREF_501</text>
<text x="263.1" y="162.2">PS_POR_B_500</text>
<text x="263.1" y="164.7">PS_SRST_B_501</text>
</g>
<g font-size="1.8" fill="#a90000">
<text x="257.7" y="21.3">G6</text>
<text x="257.8" y="18.8">F7</text>
<text x="257.8" y="23.9">A1</text>
<text x="257.8" y="26.4">A2</text>
<text x="257.8" y="29">F6</text>
<text x="257.8" y="31.5">E4</text>
<text x="257.8" y="34">A3</text>
<text x="85" y="40.4">4</text>
<text x="257.7" y="39.1">D5</text>
<text x="257.8" y="41.7">E5</text>
<text x="257.8" y="36.6">A4</text>
<text x="106.6" y="45.5">3</text>
<text x="257.7" y="44.2">C4</text>
<text x="257.7" y="46.7">G7</text>
<text x="85" y="50.5">1</text>
<text x="85" y="53.1">2</text>
<text x="257.7" y="49.3">B4</text>
<text x="257.7" y="51.8">C5</text>
<text x="257.7" y="56.9">B6</text>
<text x="257.8" y="59.4">E6</text>
<text x="257.8" y="54.4">A6</text>
<text x="257.7" y="62">D6</text>
<text x="257.8" y="64.5">E9</text>
<text x="257.2" y="69.6">E10</text>
<text x="257.8" y="67.1">A7</text>
<text x="257.2" y="74.7">F11</text>
<text x="257.2" y="77.2">A14</text>
<text x="257.8" y="72.1">A8</text>
<text x="257.2" y="79.8">E11</text>
<text x="257.7" y="82.3">B7</text>
<text x="257.2" y="84.8">F12</text>
<text x="257.2" y="87.4">A13</text>
<text x="257.7" y="89.9">D7</text>
<text x="257.2" y="92.5">A12</text>
<text x="257.8" y="95">E8</text>
<text x="257.2" y="97.5">A11</text>
<text x="257.8" y="100.1">F9</text>
<text x="257.1" y="105.2">G13</text>
<text x="257.1" y="107.7">B12</text>
<text x="257.7" y="102.6">C7</text>
<text x="257.2" y="110.2">F14</text>
<text x="257.8" y="112.8">A9</text>
<text x="257.1" y="115.3">B14</text>
<text x="257.2" y="117.9">F13</text>
<text x="146.6" y="120.4">M11</text>
<text x="146.8" y="122.9">L12</text>
<text x="146.8" y="125.5">L11</text>
<text x="173.3" y="120.4">R12</text>
<text x="257.1" y="120.4">C13</text>
<text x="257.2" y="122.9">E14</text>
<text x="257.7" y="125.5">C8</text>
<text x="146.6" y="128">M12</text>
<text x="146.6" y="130.6">G12</text>
<text x="257.1" y="130.6">B11</text>
<text x="257.7" y="128">D8</text>
<text x="146.6" y="135.6">H13</text>
<text x="146.6" y="133.1">G14</text>
<text x="257.2" y="133.1">E13</text>
<text x="257.7" y="135.6">B9</text>
<text x="146.6" y="143.3">U19</text>
<text x="146.6" y="138.2">G11</text>
<text x="146.8" y="140.7">T11</text>
<text x="257.1" y="138.2">D12</text>
<text x="257.1" y="140.7">B10</text>
<text x="257.1" y="143.3">D11</text>
<text x="146.6" y="148.3">N11</text>
<text x="146.8" y="145.8">T14</text>
<text x="257.1" y="145.8">C14</text>
<text x="257.1" y="148.3">D13</text>
<text x="146.6" y="150.9">N12</text>
<text x="146.8" y="153.4">T12</text>
<text x="146.8" y="156">T13</text>
<text x="257.1" y="150.9">C10</text>
<text x="257.1" y="153.4">D10</text>
<text x="257.1" y="156">C12</text>
<text x="257.7" y="161">B5</text>
<text x="257.8" y="158.5">F8</text>
<text x="257.7" y="163.6">C9</text>
</g>
<g font-size="1.8" fill="#ff52aa">
<text x="227.1" y="27.6">BOOTSPI_DQ0_BMODE3</text>
<text x="238.1" y="25.1">BOOTSPI_CS</text>
<text x="227.1" y="32.7">BOOTSPI_DQ2_BMODE2</text>
<text x="227.1" y="35.2">BOOTSPI_DQ3_BMODE0</text>
<text x="227.1" y="30.2">BOOTSPI_DQ1_BMODE1</text>
<text x="227.2" y="37.8">BOOTSPI_SCK_BMODE4</text>
<text x="155.9" y="57.8" transform="rotate(-90 155.9 57.8)">BOOTSPI_CS</text>
<text x="143.2" y="68.8" transform="rotate(-90 143.2 68.8)">BOOTSPI_DQ3_BMODE0</text>
<text x="145.7" y="68.8" transform="rotate(-90 145.7 68.8)">BOOTSPI_DQ1_BMODE1</text>
<text x="148.3" y="68.8" transform="rotate(-90 148.3 68.8)">BOOTSPI_DQ2_BMODE2</text>
<text x="150.8" y="68.8" transform="rotate(-90 150.8 68.8)">BOOTSPI_DQ0_BMODE3</text>
<text x="153.4" y="68.7" transform="rotate(-90 153.4 68.7)">BOOTSPI_SCK_BMODE4</text>
</g>
<g font-size="1.8" fill="#0000c2">
<text x="143.1" y="41.2" transform="rotate(-90 143.1 41.2)">20k</text>
<text x="143.1" y="45.1" transform="rotate(-90 143.1 45.1)">R36</text>
<text x="145.6" y="45.1" transform="rotate(-90 145.6 45.1)">R37</text>
</g>
<g font-size="1.8" fill="#da78ff">
<text x="240.1" y="93.7">USB0_D4</text>
<text x="239.7" y="101.3">USB0_nxt</text>
<text x="240" y="96.2">USB0_dir</text>
<text x="240.6" y="98.7">USB0_stp</text>
<text x="240.1" y="103.8">USB0_D0</text>
<text x="240.1" y="106.4">USB0_D1</text>
<text x="239" y="114">USB0_CLK</text>
<text x="240.1" y="111.4">USB0_D3</text>
<text x="240.1" y="108.9">USB0_D2</text>
<text x="240.1" y="116.5">USB0_D5</text>
<text x="240.1" y="119.1">USB0_D6</text>
<text x="240.1" y="121.6">USB0_D7</text>
<text x="240.1" y="154.6">USB0_RST</text>
</g>
</svg>
